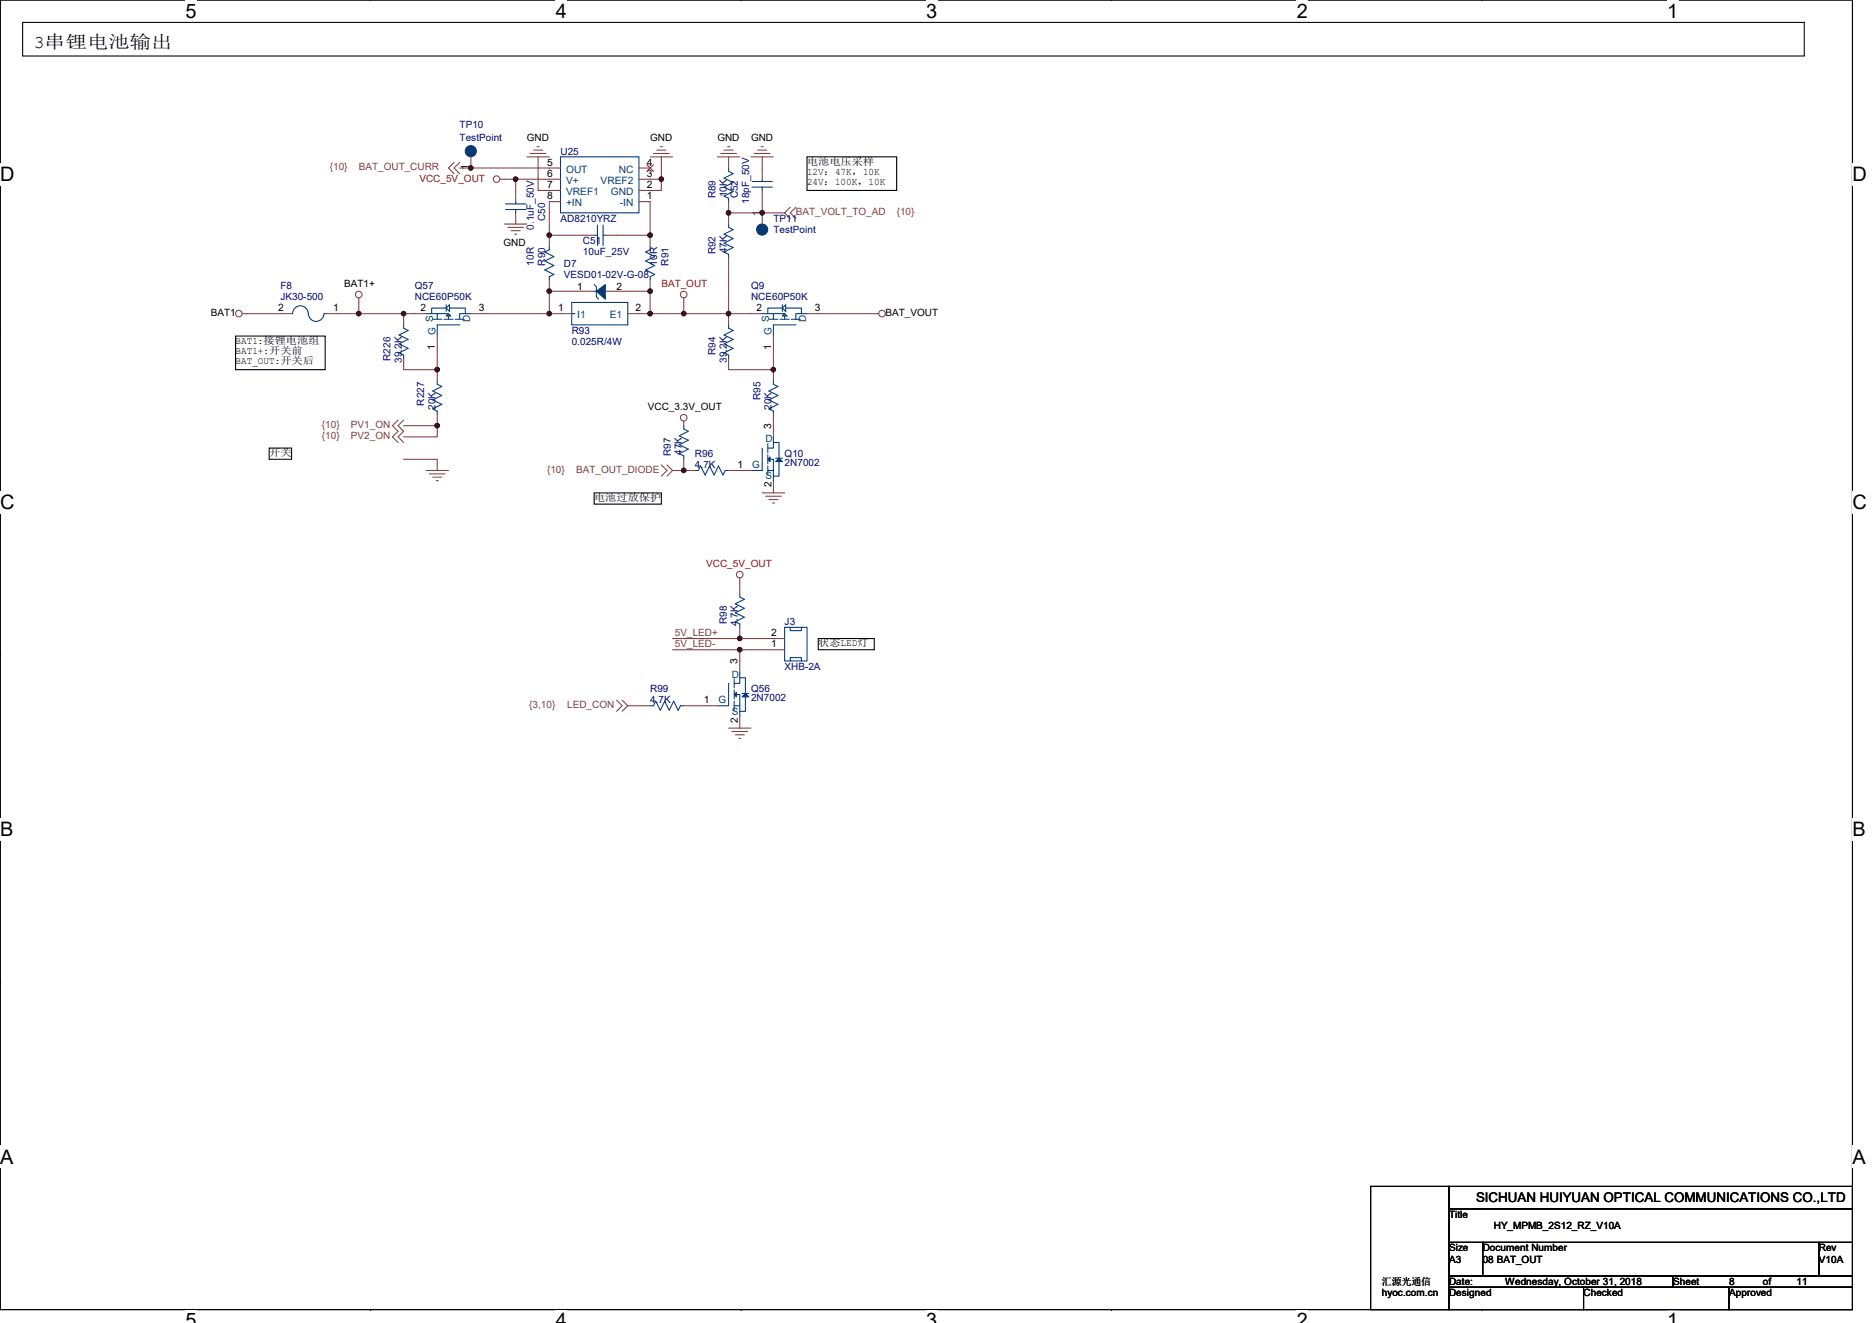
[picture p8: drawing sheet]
<svg xmlns="http://www.w3.org/2000/svg" width="297mm" height="210mm" viewBox="0 0 297 210" stroke-linecap="round" stroke-linejoin="round" font-family="sans-serif">
<path d="M0 0h293.9v207.9h-293.9z" fill="none" stroke="#000" stroke-width=".17"/>
<g fill="#fff">
<path d="M29.4 0h1.8v3.5h-1.8z"/>
<path d="M29.4 207.9h1.8v2h-1.8z"/>
</g>
<path d="M58.8 0h.1M58.8 207.9h.1" fill="none" stroke="#000" stroke-width=".17"/>
<g fill="#fff">
<path d="M88.2 0h1.8v3.5h-1.8z"/>
<path d="M88.2 207.9h1.8v2h-1.8z"/>
</g>
<path d="M117.6 0h.1M117.6 207.9h.1" fill="none" stroke="#000" stroke-width=".17"/>
<g fill="#fff">
<path d="M147 0h1.7v3.5h-1.7z"/>
<path d="M147 207.9h1.7v2h-1.7z"/>
</g>
<path d="M176.4 0h.1M176.4 207.9h.1" fill="none" stroke="#000" stroke-width=".17"/>
<g fill="#fff">
<path d="M205.8 0h1.7v3.5h-1.7z"/>
<path d="M205.8 207.9h1.7v2h-1.7z"/>
</g>
<path d="M235.2 0h.1M235.2 207.9h.1" fill="none" stroke="#000" stroke-width=".17"/>
<g fill="#fff">
<path d="M264.5 0h1.8v3.5h-1.8z"/>
<path d="M264.5 207.9h1.8v2h-1.8z"/>
<path d="M0 26h2.3v3.5h-2.3z"/>
<path d="M293.9 26h2.3v3.5h-2.3z"/>
<path d="M0 77.9h2.3v3.5h-2.3z"/>
<path d="M293.9 77.9h2.3v3.5h-2.3z"/>
</g>
<path d="M0 52h.1M293.9 52h.1" fill="none" stroke="#000" stroke-width=".17"/>
<g fill="#fff">
<path d="M0 129.9h2.1v3.5h-2.1z"/>
<path d="M293.9 129.9h2.1v3.5h-2.1z"/>
</g>
<path d="M0 103.9h.1M293.9 103.9h.1" fill="none" stroke="#000" stroke-width=".17"/>
<g fill="#fff">
<path d="M0 181.9h2.2v3.5h-2.2z"/>
<path d="M293.9 181.9h2.2v3.5h-2.2z"/>
</g>
<g fill="none" stroke="#000" stroke-width=".17">
<path d="M3.6 3.6h282.7v5.3h-282.7zM128.1 24.9h14.2v5.3h-14.2zM37.4 53.3h14.2v5.4h-14.2zM42.7 71.1h3.6v1.8h-3.6zM94.3 78.2h10.6v1.8h-10.6zM129.8 101.3h8.9v1.8h-8.9zM0 155.9h.1M293.9 155.9h.1M229.9 188.3h64v3.6h-64zM229.9 191.9h64v5.3h-64zM229.9 197.2h5.4v5.3h-5.4zM235.3 197.2h53.3v5.3h-53.3z"/>
<path d="M288.6 197.2h5.3v5.3h-5.3zM229.9 202.5h35.6v1.8h-35.6zM265.5 202.5h28.4v1.8h-28.4z"/>
</g>
<g fill="none" stroke="#804040" stroke-width=".17">
<path d="M72 25.8l-.8 .9 .8 .9M72.9 25.8l-.9 .9 .9 .9M79.3 28.4h.7M80 35.6h3.6M80.6 36.1h2.5M81.1 36.6h1.4M81.7 37.2h.3M83.6 24.9h3.6M84.1 24.4h2.5M84.7 23.8h1.4M85.2 23.3h.4M103.2 24.9h3.5"/>
<path d="M103.7 24.4h2.5M104.2 23.8h1.5M104.8 23.3h.3M113.8 24.9h3.6M114.4 24.4h2.5M114.9 23.8h1.4M115.4 23.3h.4M119.2 24.9h3.5M119.7 24.4h2.5M120.2 23.8h1.5M120.8 23.3h.3M125.4 32.9l-.9 .9 .9 .9"/>
<path d="M126.3 32.9l-.9 .9 .9 .9M38.4 49.8h.8M56.9 47.3v.7M108.5 47.3v.7M138.7 49.8h.7M63.2 66.7l-.9 .9 .9 .9-.9 .8 .9 .9M64 66.7l-.8 .9 .8 .9-.8 .8 .8 .9M67.6 74.7h3.6M68.1 75.2h2.5M68.7 75.7h1.4M69.2 76.3h.4M104.9 73.8l.9 .9-.9 .9"/>
<path d="M105.8 73.8l.9 .9-.9 .9M108.5 66.8v.8M120.9 78.2h3.6M121.5 78.8h2.5M122 79.3h1.4M122.6 79.8h.3M117.4 91.7v.8M97.8 111.1l.9 .9-.9 .9M98.7 111.1l.9 .9-.9 .9M115.6 115.6h3.6M116.1 116.1h2.5M116.7 116.6h1.4"/>
<path d="M117.2 117.2h.4"/>
<circle cx="78.8" cy="28.4" r=".52"/>
<circle cx="37.9" cy="49.8" r=".52"/>
<circle cx="56.9" cy="46.7" r=".52"/>
<circle cx="108.5" cy="46.7" r=".52"/>
<circle cx="140" cy="49.8" r=".52"/>
<circle cx="108.5" cy="66.3" r=".52"/>
<circle cx="117.4" cy="91.2" r=".52"/>
</g>
<path d="M217.9 188.6h11.7v10.7h-11.7z" fill="#fff"/>
<path d="M217.5 188.3h12.4v19.6h-12.4zM229.9 188.3h64v3.6h-64zM229.9 191.9h64v5.3h-64zM229.9 197.2h5.4v5.3h-5.4zM235.3 197.2h53.3v5.3h-53.3zM288.6 197.2h5.3v5.3h-5.3zM229.9 204.3h21.4v3.6h-21.4zM229.9 202.5h35.6v1.8h-35.6zM251.3 204.3h23.1v3.6h-23.1zM265.5 202.5h28.4v1.8h-28.4zM274.4 204.3h19.5v3.6h-19.5z" fill="none" stroke="#000" stroke-width=".17"/>
<path d="M217.9 188.6h11.7v10.7h-11.7z" fill="#fff"/>
<path d="M217.5 188.3h12.4v19.6h-12.4zM229.9 188.3h64v3.6h-64zM229.9 191.9h64v5.3h-64zM229.9 197.2h5.4v5.3h-5.4zM235.3 197.2h53.3v5.3h-53.3zM288.6 197.2h5.3v5.3h-5.3zM229.9 204.3h21.4v3.6h-21.4zM229.9 202.5h35.6v1.8h-35.6zM251.3 204.3h23.1v3.6h-23.1zM265.5 202.5h28.4v1.8h-28.4zM274.4 204.3h19.5v3.6h-19.5z" fill="none" stroke="#000" stroke-width=".17"/>
<path d="M217.9 188.6h11.7v10.7h-11.7z" fill="#fff"/>
<path d="M217.5 188.3h12.4v19.6h-12.4zM229.9 204.3h21.4v3.6h-21.4zM251.3 204.3h23.1v3.6h-23.1zM274.4 204.3h19.5v3.6h-19.5z" fill="none" stroke="#000" stroke-width=".17"/>
<g fill="none" stroke="#003c77" stroke-width=".17">
<path d="M80.2 33.3h3.2M80.2 32.4h3.2M81.8 32v.4M81.8 33.3v.5M87.2 39.1v.5l-.8 .4 1.5 .7-1.5 .7 1.5 .7-1.5 .7 1.5 .8-.7 .3v.6M88.9 24.9h12.5v8.9h-12.5zM94.3 37.3h.5M94.8 35.7v3.2M95.7 35.7v3.2M95.7 37.3h.4M103.2 39.1v.5l-.8 .4 1.5 .7-1.5 .7 1.5 .7-1.5 .7 1.5 .8-.7 .3v.6M115.6 26.7v.5l.7 .4-1.4 .7 1.4 .7-1.4 .7 1.4 .7-1.4 .7 .7 .4v.5"/>
<path d="M115.6 35.6v.5l.7 .3-1.4 .8 1.4 .7-1.4 .7 1.4 .7-1.4 .7 .7 .4v.5M119.3 29.7h3.3M119.3 28.8h3.3M120.9 28.4v.4M120.9 29.7v.5M46.3 49.8h.1M46.4 49.8a1.24 1.24 0 0 1 1.3-1.3 1.24 1.24 0 0 1 1.2 1.3M48.9 49.8a1.24 1.24 0 0 0 1.3 1.2 1.24 1.24 0 0 0 1.2-1.2M51.4 49.8h.2M64 51.6v.5l.8 .4-1.5 .7 1.5 .7-1.5 .7 1.5 .7-1.5 .7 .7 .4v.5M67.6 49.8h1.8v.9M68.7 50.7h1.4"/>
<path d="M69.4 49.8h1.8M70.4 50.7h1.5M70.8 50.1l.4-.3 .3 .3zM70.8 48.9h-2.3v.9M70.8 48.9l.5-.5v1zM70.8 48.4v1M71.2 50.1v.6M71.3 48.9h2.5v.9M72.2 50.7h1.5M72.9 51.6h-3.5v1.7M74.7 49.8h-1.8v.9M90.7 48h8.9v3.6h-8.9z"/>
<path d="M90.7 49.8h.5M94.3 46.2h.3M94.3 45.2l.3 .3v1.6l.4 .4M115.6 51.6v.5l.7 .4-1.4 .7 1.4 .7-1.4 .7 1.4 .7-1.4 .7 .7 .4v.5M120.9 49.8h1.8v.9M122 50.7h1.4M122.7 49.8h1.8M123.8 50.7h1.4M124.1 48.9h-2.3v.9M124.1 48.9l.6-.5v1zM124.1 48.4v1M124.1 50.1l.4-.3 .4 .3z"/>
<path d="M124.5 50.1v.6M124.7 48.9h2.5v.9M125.6 50.7h1.4M126.3 51.6h-3.6v1.7M128.1 49.8h-1.8v.9M69.4 60.5v.5l.7 .3-1.4 .8 1.4 .7-1.4 .7 1.4 .7-1.4 .7 .7 .4v.5M108.5 67.6v.5l.7 .4-1.4 .7 1.4 .7-1.4 .7 1.4 .7-1.4 .7 .7 .4v.5M110.3 74.7h.5l.4-.7 .7 1.4 .7-1.4 .7 1.4 .7-1.4 .7 1.4 .4-.7h.5M120.9 71.1v3.6h-1.7M121.8 70.4v1.4M121.8 72.2v1.4M121.8 74v1.4"/>
<path d="M121.8 74.7h.9v1.8M122.2 72.9h.5v1.8M122.7 60.5v.5l.7 .3-1.4 .8 1.4 .7-1.4 .7 1.4 .7-1.4 .7 .7 .4v.5M122.7 70.2h.9v2.5M122.7 69.3v1.8h-.9M123.1 72.7h1M123.6 73.3v2.3h-.9M117.4 94.2v.6l.7 .3-1.4 .7 1.4 .7-1.4 .8 1.4 .7-1.4 .7 .7 .3v.6M124.5 99.6h3.6v5.3h-3.6zM125.4 99.6v.5h1.8v-.5M103.2 112h.5l.4-.7 .7 1.4 .7-1.4 .7 1.4 .7-1.4 .7 1.4 .4-.7h.5M115.6 108.5v3.5h-1.8"/>
<path d="M116.5 107.7v1.5M116.5 109.5v1.5M116.5 111.3v1.4M116.5 112h.9v1.8M116.9 110.2h.5v1.8M117.4 107.6h.9v2.5M117.4 106.7v1.8h-.9M117.7 110.1h1.1M118.3 110.6v2.3h-.9M125.4 104.9v-.5h1.8v.5"/>
</g>
<g fill="none" stroke="#804040" stroke-width=".17">
<path d="M72.9 26.7h1.8M74.7 26.7h14.2M74.7 24.9v1.8M80 28.4h1.8M81.8 28.4h7.1M81.8 28.4v3.6M81.8 33.8v1.8M85.4 24.9v5.3h3.5M87.2 39.1h.1M87.2 37.3v1.8M87.2 37.3h7.1M88.9 32h-1.7v5.3"/>
<path d="M96.1 37.3h7.1M101.4 32h1.8v5.3M101.4 28.4h3.5M101.4 26.7h1.8M103.2 39.1h.1M103.2 37.3v1.8M104.9 28.4v1.8h-3.5M104.9 24.9v3.5M115.6 33.8h5.3M115.6 32h.1M115.6 26.7h.1M115.6 35.6h.1"/>
<path d="M115.6 24.9v1.8M115.6 32v1.8M115.6 33.8v1.8M120.9 33.8v1.8M120.9 24.9v3.5M120.9 30.2v3.6M120.9 33.8h3.6M39.2 49.8h7.1M51.6 49.8h5.3M56.9 49.8h7.1M56.9 48v1.8M64 56.9h.1"/>
<path d="M64 51.6h.1M64 56.9v1.8h5.4M67.6 49.8h-3.6v1.8M69.4 53.3v5.4M69.4 58.7v1.8M74.7 49.8h12.5M87.2 44.4h.1M87.2 44.4v1.8M87.2 46.2h7.1M87.2 46.2v3.6M87.2 49.8h3.5M96.1 46.2h7.1"/>
<path d="M99.6 49.8h3.6M103.2 44.4h.1M103.2 44.4v1.8M103.2 49.8h5.3M103.2 46.2v3.6M108.5 48v1.8h7.1M115.6 56.9h.1M115.6 51.6h.1M115.6 40.9h.1M115.6 49.8h5.3M115.6 40.9v8.9M115.6 56.9v1.8h7.1"/>
<path d="M115.6 49.8v1.8M122.7 53.3v5.4M122.7 58.7v1.8M128.1 49.8h10.6M64 72.9h5.4v1.8M69.4 67.6v1.7h-5.4M69.4 65.8v1.8h-5.4M69.4 60.5h.1M69.4 65.8h.1M106.7 74.7h1.8M108.5 72.9h.1M108.5 67.6h.1"/>
<path d="M108.5 72.9v1.8M108.5 74.7h1.8M110.3 74.7h.1M115.6 74.7h.1M119.2 74.7h-3.6M122.7 76.5v1.7M122.7 65.8v3.5M122.7 60.5h.1M122.7 65.8h.1M117.4 92.5v1.7M117.4 94.2h.1M117.4 99.6h.1"/>
<path d="M117.4 99.6v1.7M99.6 112h3.6M103.2 112h.1M106.7 101.3h10.7M106.7 103.1h10.7M108.5 112h.1M108.5 112h5.3M117.4 103.1h7.1M117.4 101.3h7.1M117.4 113.8v1.8M117.4 103.1v3.6"/>
</g>
<g fill="#003c77" stroke="#003c77" stroke-width=".17">
<path d="M94.6 46.2l1.5-1v2.3z" fill-rule="evenodd"/>
<path d="M122.2 72.5v.8l-.4-.4z" fill-rule="evenodd"/>
<path d="M123.1 73.3l.5-.6 .5 .6z" fill-rule="evenodd"/>
<path d="M116.9 109.9v.7l-.4-.4z" fill-rule="evenodd"/>
<path d="M117.7 110.6l.6-.5 .5 .5z" fill-rule="evenodd"/>
<circle cx="74.7" cy="24" r=".88"/>
<circle cx="120.9" cy="36.4" r=".88"/>
</g>
<path d="M102.6 26.1l1.1 1.1M103.7 26.1l-1.1 1.1" fill="none" stroke="#804000" stroke-width=".16"/>
<g fill="#400000" stroke="#400000" stroke-width=".17">
<circle cx="87.1" cy="49.8" r=".35"/>
<circle cx="103.2" cy="49.8" r=".35"/>
<circle cx="56.9" cy="49.8" r=".35"/>
<circle cx="104.9" cy="28.4" r=".35"/>
<circle cx="74.7" cy="26.7" r=".35"/>
<circle cx="81.8" cy="28.4" r=".35"/>
<circle cx="87.1" cy="37.3" r=".35"/>
<circle cx="103.2" cy="37.3" r=".35"/>
<circle cx="103.2" cy="46.2" r=".35"/>
<circle cx="87.1" cy="46.2" r=".35"/>
<circle cx="120.9" cy="33.8" r=".35"/>
<circle cx="115.6" cy="33.8" r=".35"/>
<circle cx="122.7" cy="58.7" r=".35"/>
<circle cx="117.4" cy="101.3" r=".35"/>
<circle cx="117.4" cy="103.1" r=".35"/>
<circle cx="108.5" cy="74.7" r=".35"/>
<circle cx="108.5" cy="49.8" r=".35"/>
<circle cx="115.6" cy="49.8" r=".35"/>
<circle cx="64" cy="49.8" r=".35"/>
<circle cx="69.4" cy="58.7" r=".35"/>
<circle cx="69.4" cy="67.6" r=".35"/>
</g>
<g font-size="3.2">
<text x="29.4" y="2.8">5</text>
<text x="88.2" y="2.8">4</text>
<text x="147" y="2.8">3</text>
<text x="205.8" y="2.8">2</text>
<text x="264.5" y="2.8">1</text>
<text x="0" y="28.8">D</text>
<text x="293.9" y="28.8">D</text>
<text x="0" y="80.8">C</text>
<text x="293.9" y="80.8">C</text>
<text x="0" y="132.7">B</text>
<text x="293.9" y="132.7">B</text>
<text x="0" y="184.7">A</text>
<text x="293.9" y="184.7">A</text>
<text x="29.4" y="210.7">5</text>
<text x="88.2" y="210.7">4</text>
<text x="147" y="210.7">3</text>
<text x="205.8" y="210.7">2</text>
<text x="264.5" y="210.7">1</text>
</g>
<text font-size="2.8" x="5.4" y="7.6">3串锂电池输出</text>
<text font-size="2.1" x="234.2" y="190.7">SICHUAN HUIYUAN OPTICAL COMMUNICATIONS CO.,LTD</text>
<g font-size="1.6" fill="#000080">
<text x="72.9" y="20.3">TP10</text>
<text x="72.9" y="22.4">TestPoint</text>
<text x="88.9" y="24.5">U25</text>
<text x="86.5" y="35" transform="rotate(-90 86.5 35)">C50</text>
<text x="88.9" y="35.2">AD8210YRZ</text>
<text x="113.5" y="31.5" transform="rotate(-90 113.5 31.5)">R89</text>
<text x="115.3" y="31.3" transform="rotate(-90 115.3 31.3)">10K</text>
<text x="117.1" y="31.5" transform="rotate(-90 117.1 31.5)">C52</text>
<text x="118.9" y="32.4" transform="rotate(-90 118.9 32.4)">18pF_50V</text>
<text x="122.7" y="35.2">TP11</text>
<text x="84.7" y="36.4" transform="rotate(-90 84.7 36.4)">0.1uF_50V</text>
<text x="92.5" y="38.8">C51</text>
<text x="92.5" y="40.5">10uF_25V</text>
<text x="113.5" y="40.4" transform="rotate(-90 113.5 40.4)">R92</text>
<text x="115.3" y="40.2" transform="rotate(-90 115.3 40.2)">47K</text>
<text x="122.7" y="37">TestPoint</text>
<text x="44.5" y="45.9">F8</text>
<text x="44.5" y="47.6">JK30-500</text>
<text x="65.8" y="45.9">Q57</text>
<text x="65.8" y="47.6">NCE60P50K</text>
<text x="84.7" y="42.1" transform="rotate(-90 84.7 42.1)">10R</text>
<text x="86.5" y="42.1" transform="rotate(-90 86.5 42.1)">R90</text>
<text x="89.5" y="42.3">D7</text>
<text x="89.5" y="44.1">VESD01-02V-G-08</text>
<text x="104.3" y="42.1" transform="rotate(-90 104.3 42.1)">10R</text>
<text x="106.1" y="42.1" transform="rotate(-90 106.1 42.1)">R91</text>
<text x="119.2" y="45.9">Q9</text>
<text x="119.2" y="47.6">NCE60P50K</text>
<text x="90.7" y="53">R93</text>
<text x="62" y="57.3" transform="rotate(-90 62 57.3)">R226</text>
<text x="63.8" y="57.6" transform="rotate(-90 63.8 57.6)">39.2K</text>
<text x="90.7" y="54.8">0.025R/4W</text>
<text x="113.5" y="56.4" transform="rotate(-90 113.5 56.4)">R94</text>
<text x="115.3" y="57.6" transform="rotate(-90 115.3 57.6)">39.2K</text>
<text x="67.3" y="64.4" transform="rotate(-90 67.3 64.4)">R227</text>
<text x="69.1" y="65.1" transform="rotate(-90 69.1 65.1)">20K</text>
<text x="120.6" y="63.5" transform="rotate(-90 120.6 63.5)">R95</text>
<text x="122.4" y="65.1" transform="rotate(-90 122.4 65.1)">20K</text>
<text x="106.4" y="72.4" transform="rotate(-90 106.4 72.4)">R97</text>
<text x="108.2" y="72.2" transform="rotate(-90 108.2 72.2)">47K</text>
<text x="110.3" y="72.5">R96</text>
<text x="110.3" y="74.3">4.7K</text>
<text x="124.5" y="72.5">Q10</text>
<text x="124.5" y="74">2N7002</text>
<text x="115.3" y="99" transform="rotate(-90 115.3 99)">R98</text>
<text x="117.1" y="99.4" transform="rotate(-90 117.1 99.4)">4.7K</text>
<text x="124.5" y="99.2">J3</text>
<text x="124.5" y="106.3">XHB-2A</text>
<text x="103.2" y="109.9">R99</text>
<text x="103.2" y="111.7">4.7K</text>
<text x="119.2" y="109.9">Q56</text>
<text x="119.2" y="111.3">2N7002</text>
</g>
<g font-size="1.6">
<text x="83.6" y="22.4">GND</text>
<text x="103.2" y="22.4">GND</text>
<text x="113.8" y="22.4">GND</text>
<text x="119.2" y="22.4">GND</text>
<text x="74.3" y="27.1" transform="rotate(-90 74.3 27.1)">1</text>
<text x="86.8" y="26.3">5</text>
<text x="86.8" y="28.1">6</text>
<text x="86.8" y="29.8">7</text>
<text x="102.6" y="29.8">2</text>
<text x="102.6" y="26.3">4</text>
<text x="102.6" y="28.1">3</text>
<text x="128.1" y="29.3">24V：100K，10K</text>
<text x="128.1" y="26.1">电池电压采样</text>
<text x="128.1" y="27.7">12V：47K，10K</text>
<text x="86.8" y="31.6">8</text>
<text x="102.6" y="31.6">1</text>
<text x="120.6" y="34.3" transform="rotate(-90 120.6 34.3)">1</text>
<text x="79.9" y="39.1">GND</text>
<text x="54.6" y="45.5">BAT1+</text>
<text x="91.6" y="46">1</text>
<text x="97.8" y="46">2</text>
<text x="33.5" y="50.1">BAT1</text>
<text x="44.1" y="49.4">2</text>
<text x="52.8" y="49.4">1</text>
<text x="66.7" y="49.4">2</text>
<text x="76" y="49.4">3</text>
<text x="88.6" y="49.4">1</text>
<text x="100.9" y="49.4">2</text>
<text x="120.1" y="49.4">2</text>
<text x="129.3" y="49.4">3</text>
<text x="140.5" y="50.1">BAT_VOUT</text>
<text x="37.4" y="54.6">BAT1:接锂电池组</text>
<text x="37.4" y="56.2">BAT1+:开关前</text>
<text x="37.4" y="57.8">BAT_OUT:开关后</text>
<text x="69" y="55.5" transform="rotate(-90 69 55.5)">1</text>
<text x="122.3" y="55.5" transform="rotate(-90 122.3 55.5)">1</text>
<text x="102.8" y="65.1">VCC_3.3V_OUT</text>
<text x="122.3" y="68.1" transform="rotate(-90 122.3 68.1)">3</text>
<text x="42.7" y="72.4">开关</text>
<text x="117" y="74.3">1</text>
<text x="122.4" y="77.3" transform="rotate(-90 122.4 77.3)">2</text>
<text x="94.3" y="79.5">电池过放保护</text>
<text x="122.4" y="101">2</text>
<text x="117" y="105.4" transform="rotate(-90 117 105.4)">3</text>
<text x="122.4" y="102.7">1</text>
<text x="129.8" y="102.6">状态LED灯</text>
<text x="111.7" y="111.6">1</text>
<text x="117.1" y="114.7" transform="rotate(-90 117.1 114.7)">2</text>
<text x="229.9" y="193.3">Title</text>
<text x="237" y="195.1">HY_MPMB_2S12_RZ_V10A</text>
<text x="219.3" y="203.9">汇源光通信</text>
<text x="229.9" y="200.4">A3</text>
<text x="229.9" y="198.6">Size</text>
<text x="229.9" y="203.9">Date:</text>
<text x="235.3" y="200.4">08 BAT_OUT</text>
<text x="235.3" y="198.6">Document Number</text>
<text x="238.8" y="203.9">Wednesday, October 31, 2018</text>
<text x="265.5" y="203.9">Sheet</text>
<text x="274.4" y="203.9">8</text>
<text x="279.7" y="203.9">of</text>
<text x="285" y="203.9">11</text>
<text x="288.6" y="198.6">Rev</text>
<text x="288.6" y="200.4">V10A</text>
<text x="219.3" y="205.7">hyoc.com.cn</text>
<text x="229.9" y="205.7">Designed</text>
<text x="251.3" y="205.7">Checked</text>
<text x="274.4" y="205.7">Approved</text>
</g>
<g font-size="1.6" fill="#804040">
<text x="52.3" y="27">{10}</text>
<text x="56.9" y="27">BAT_OUT_CURR</text>
<text x="126.3" y="34.1">BAT_VOLT_TO_AD</text>
<text x="142.3" y="34.1">{10}</text>
<text x="51.1" y="67.9">{10}</text>
<text x="51.1" y="69.7">{10}</text>
<text x="55.7" y="67.9">PV1_ON</text>
<text x="55.7" y="69.7">PV2_ON</text>
<text x="86.8" y="75">{10}</text>
<text x="91.4" y="75">BAT_OUT_DIODE</text>
<text x="107.1" y="100.9">5V_LED+</text>
<text x="107.1" y="102.7">5V_LED-</text>
<text x="84" y="112.4">{3,10}</text>
<text x="90" y="112.4">LED_CON</text>
</g>
<g font-size="1.6" fill="#f00">
<text x="66.5" y="28.8">VCC_5V_OUT</text>
<text x="104.9" y="45.5">BAT_OUT</text>
<text x="112.1" y="90">VCC_5V_OUT</text>
</g>
<g font-size="1.6" fill="#004080">
<text x="89.8" y="27.4">OUT</text>
<text x="89.8" y="29.2">V+</text>
<text x="95.3" y="29.2">VREF2</text>
<text x="98.2" y="27.4">NC</text>
<text x="89.8" y="30.9">VREF1</text>
<text x="89.8" y="32.7">+IN</text>
<text x="96.9" y="30.9">GND</text>
<text x="98.4" y="32.7">-IN</text>
<text x="69.1" y="53.2" transform="rotate(-90 69.1 53.2)">G S</text>
<text x="74.6" y="51" transform="rotate(-90 74.6 51)">D</text>
<text x="91.6" y="50.5">I1</text>
<text x="96.7" y="50.5">E1</text>
<text x="122.4" y="53.2" transform="rotate(-90 122.4 53.2)">G S</text>
<text x="127.9" y="51" transform="rotate(-90 127.9 51)">D</text>
<text x="121.5" y="70.2">D</text>
<text x="119.3" y="74.3">G</text>
<text x="121.5" y="76.1">S</text>
<text x="116.1" y="107.6">D</text>
<text x="114" y="111.7">G</text>
<text x="116.1" y="113.4">S</text>
</g>
</svg>
